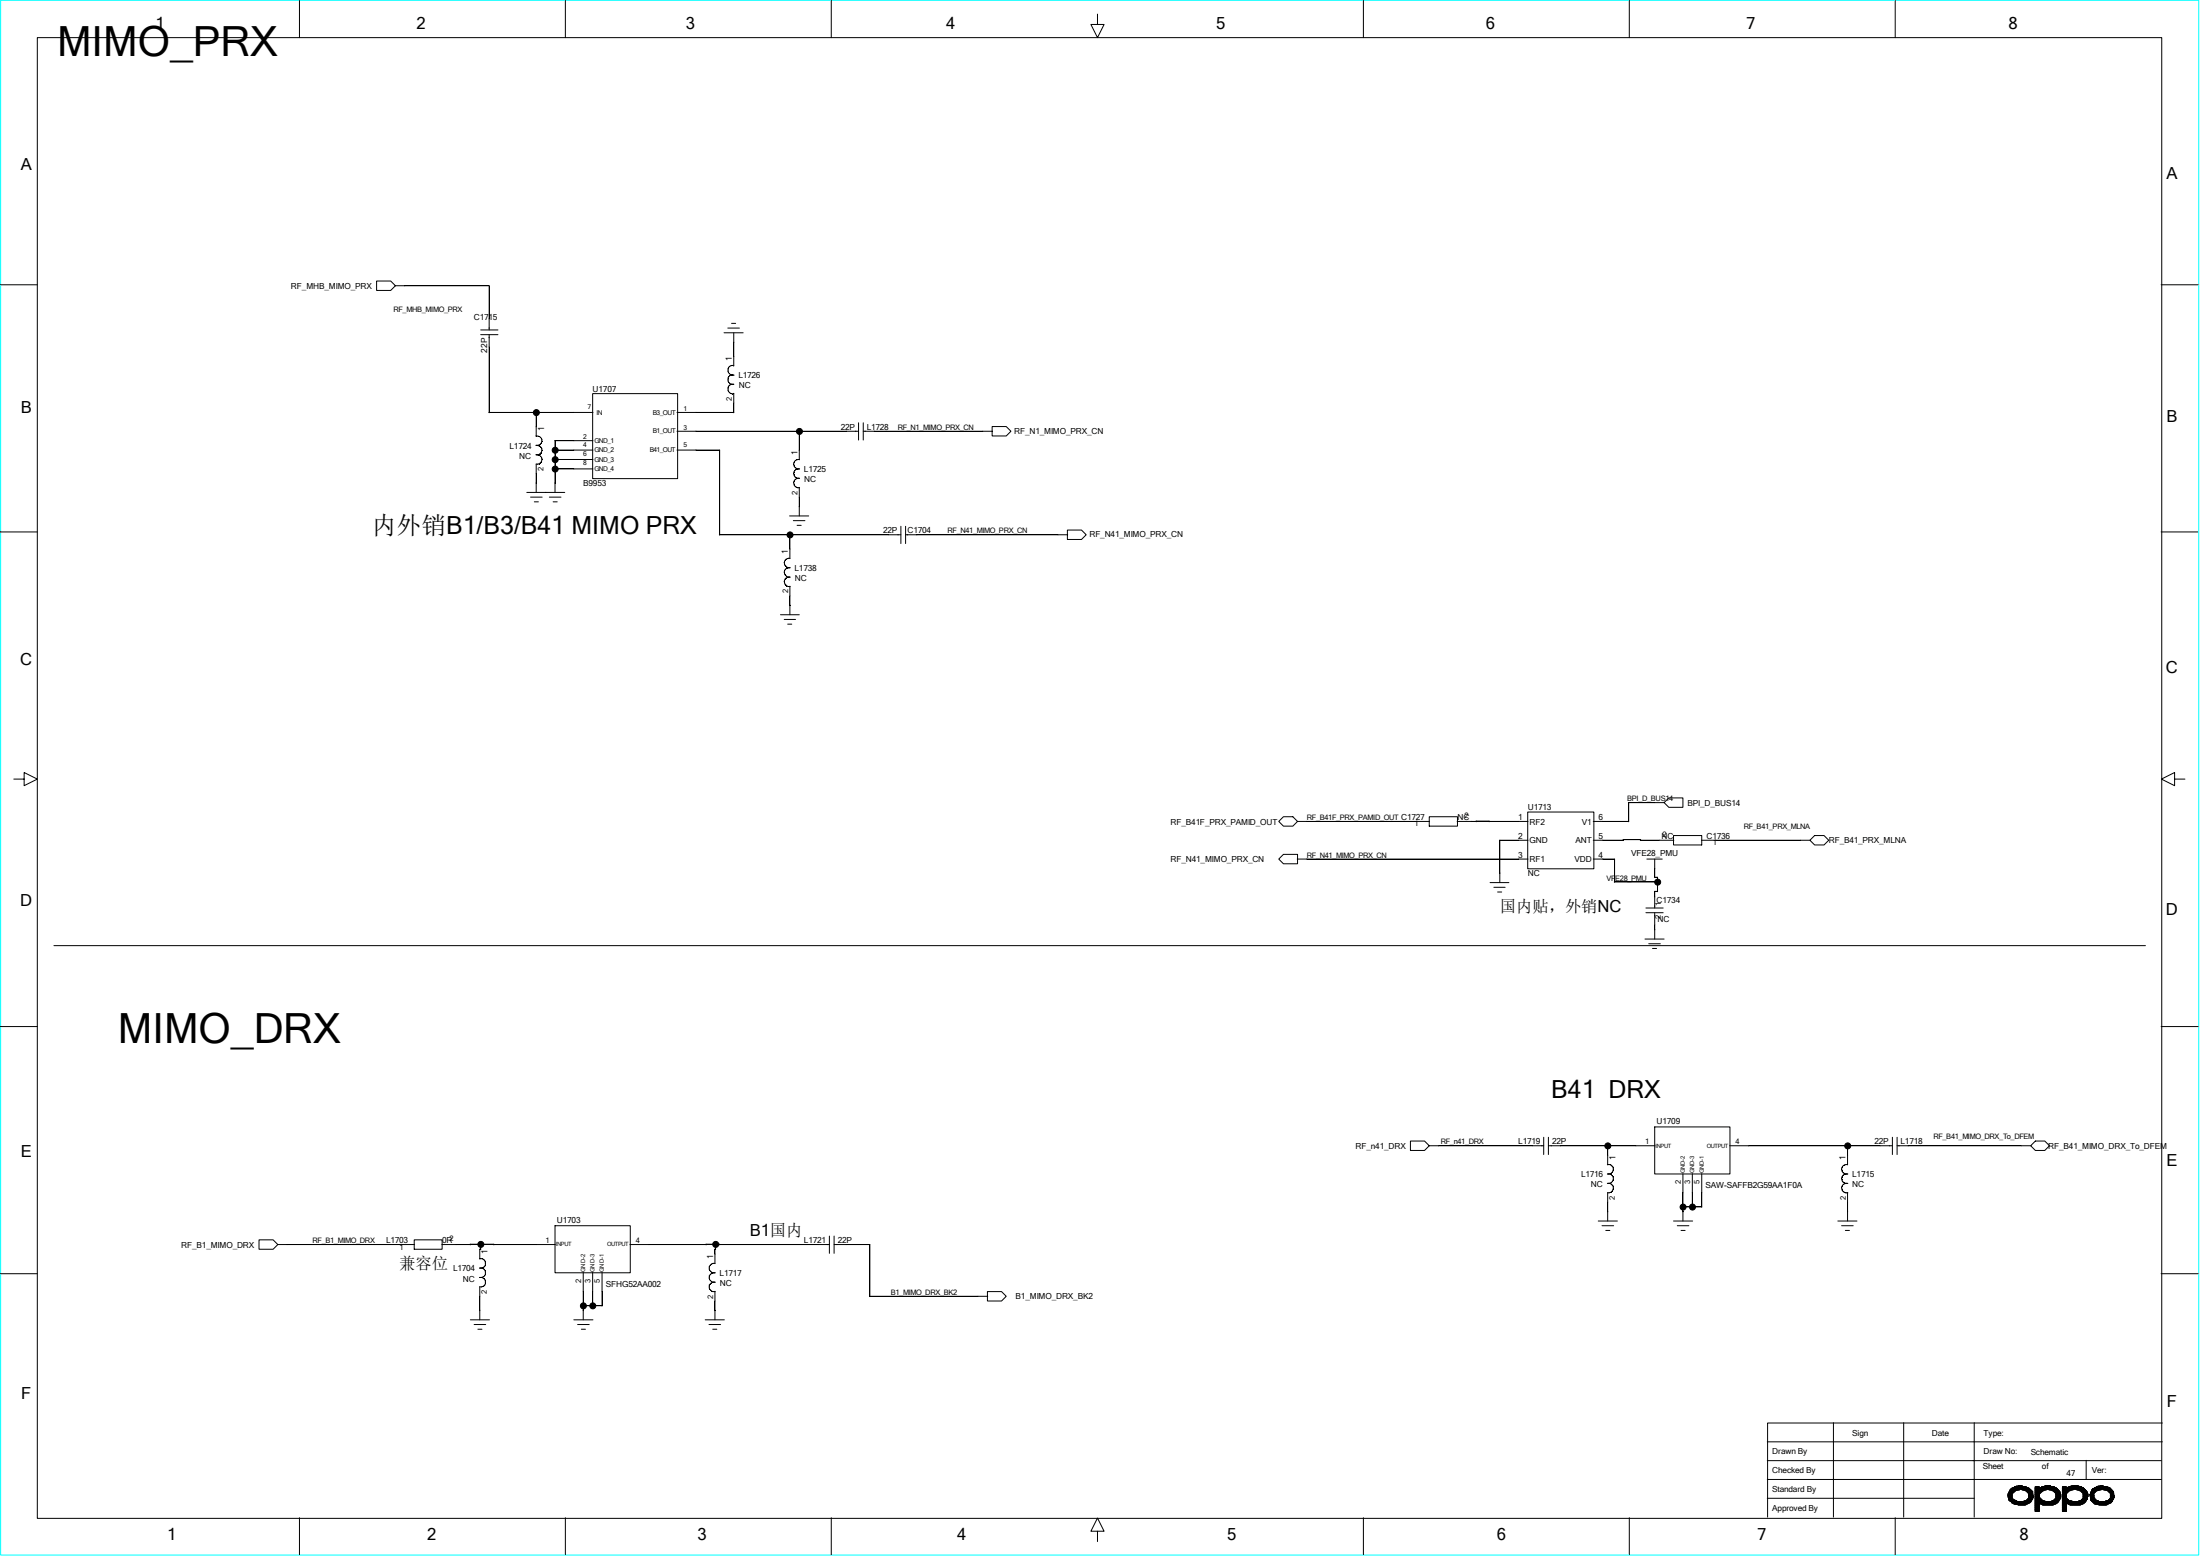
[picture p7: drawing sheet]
<svg xmlns="http://www.w3.org/2000/svg" width="297mm" height="210mm" viewBox="0 0 297 210" stroke-linecap="round" stroke-linejoin="round" font-family="sans-serif">
<path d="M.1 0h296.7v209.9h-296.7z" fill="none" stroke="#0ff" stroke-width=".14"/>
<g fill="none" stroke="#000" stroke-width=".14">
<path d="M5 5.1h286.8v199.8h-286.8zM40.4 .1v5M76.3 .1v5M112.2 .1v5M148.2 1.9v1.4h.9l-.9 1.8-.9-1.8h.9M184.1 .1v5M220 .1v5M255.9 .1v5M0 38.4h5M50.8 37.9h1.9l.7 .7-.7 .6h-1.9zM53.3 38.6h12.7v5.9M291.8 38.4h5"/>
<path d="M64.9 45.2h2.3M64.9 44.5h2.3M66 55.7h14.1M66 45.2v10.5M72.3 58.8a.77 .77 0 0 1 .9 .6M72.4 55.7v3.2M73.2 59.3a.67 .67 0 0 1-.6 .8M74.9 59.5h5.2M74.9 59.5v7M80 53.1h11.5v11.5h-11.5zM91.4 58.2h24.5M91.4 55.7h7.7"/>
<path d="M97.7 44.9h2.6M98.3 44.3h1.5M98.3 50.1a.67 .67 0 0 0 .8 .5M98.3 51.4l.3 .4 .5 .1h-.3M98.3 52.7l.3 .4h.5M98.8 43.6h.5M98.8 51.9a.62 .62 0 0 0-.5 .4v.4M99.1 44.9v4.5M99.1 53.1v2.6M99.1 49.4a.6 .6 0 0 0-.8 .3v.5M99.1 50.6a.6 .6 0 0 0-.8 .4v.4M107.9 58.2v3.9"/>
<path d="M115.9 57.1v2.3M116.5 58.2h17.5M116.5 57.1v2.3M133.9 57.6h1.9l.7 .6-.7 .6h-1.9zM0 71.8h5M71.1 66.5h5.1M71.6 67.1h1.6M72.1 67.7h.6M72.3 60.1h.3M72.3 61.4h.3M72.4 62.6v3.9M72.4 62.7h.2"/>
<path d="M72.5 60.1a.63 .63 0 0 1 .7 .5M72.5 61.4a.63 .63 0 0 1 .7 .5M73.2 60.6a.67 .67 0 0 1-.6 .8M73.2 61.8a.67 .67 0 0 1-.6 .9M74.2 67.1h1.5M74.7 67.7h.5M74.9 62h5.2M74.9 60.7h5.2M74.9 63.3h5.2M91.4 60.7h5.8v11.5M97.1 72.2h24.5M106.4 75.4h.2"/>
<path d="M106.5 75.4a.65 .65 0 0 0-.6 .7 .65 .65 0 0 0 .8 .5M106.5 76.6a.65 .65 0 0 0-.6 .8 .65 .65 0 0 0 .8 .5M106.5 77.9a.65 .65 0 0 0-.6 .7 .65 .65 0 0 0 .8 .6M106.6 69.6h2.6M106.6 72.2v3.2M106.6 79.1v3.9M107.1 70.3h1.6M107.6 70.9h.6M107.7 62h.2M107.7 62a.65 .65 0 0 0-.5 .8 .65 .65 0 0 0 .7 .5M107.7 63.3a.65 .65 0 0 0-.5 .7 .65 .65 0 0 0 .7 .6M107.7 64.6a.65 .65 0 0 0-.5 .7 .65 .65 0 0 0 .7 .5"/>
<path d="M107.9 65.8v3.8M121.6 71v2.4M122.3 72.2h21.8M122.3 71v2.4M144.1 71.5h1.9l.6 .7-.6 .6h-1.9zM291.8 71.8h5M105.4 83h2.5M105.9 83.6h1.5M106.3 84.2h.6M1.9 105.2h1.4v-.9l1.7 .9-1.7 .8v-.8M172.6 116l.7-.7h1.9v1.3h-1.9zM172.6 110.9l.7-.7h1.2l.7 .7-.7 .6h-1.2z"/>
<path d="M175.1 116h31.2M175.1 110.9h17.9M193 110.2h3.8v1.3h-3.8zM196.7 110.9h2.6M199.3 110.8h1.7v.1M199.3 110.8v.1M201 110.9h5.3M201.2 119.1h2.5M201.7 119.8h1.5M202.4 113.4h3.9M202.5 113.4v5.7M206.2 109.6h9v7.7h-9z"/>
<path d="M215.1 113.4h4.1M215.1 116h2.9v3.1M215.1 110.9h4.8M217.9 119h5.9M219.1 113.3h2.4v.2M219.2 113.3v.2M219.8 108.3h4.9M219.9 108.3v2.6M221.4 113.4h4.6M222.3 116h2.1M223.4 118.4h.4v2M223.4 116v2.4"/>
<path d="M224.7 108.3l.6-.6h1.9v1.3h-1.9zM225.9 112.8h3.8v1.2h-3.8zM229.7 113.4h14.7M245 112.8h1.3l.6 .6-.6 .6h-1.3l-.7-.6zM293.6 105.2v-.9l-1.8 .9 1.8 .8v-.8h1.4M0 138.6h5M7.3 127.6h282.3M202.2 120.4h.5M222.1 126.7h2.6M222.2 123.2h2.3M222.2 122.6h2.3M222.6 127.4h1.6"/>
<path d="M223.1 128h.5M223.4 120.3h.4M223.4 120.3v2.3M223.4 123.2v3.5M291.8 138.6h5M190.4 154h1.9l.7 .6-.7 .7h-1.9zM192.9 154.6h15.5M208.4 153.5v2.3M209 154.6h14.4M209 153.5v2.3M217 157.2a.67 .67 0 0 1 .8 .5M217 158.5a.67 .67 0 0 1 .8 .5"/>
<path d="M217 159.7a.67 .67 0 0 1 .8 .5M217 154.6v2.6M217.8 157.6v.4a.62 .62 0 0 1-.6 .5M217.8 158.9v.4a.62 .62 0 0 1-.6 .4M223.4 152.1h10.2v6.4h-10.2zM227.2 158.4v6.4M228.5 158.4v4.5M229.7 158.4v4.5M233.5 154.6h22M249.2 157.2h.2M249.2 157.2a.65 .65 0 0 0-.6 .8 .65 .65 0 0 0 .9 .5M249.2 158.5a.65 .65 0 0 0-.6 .7 .65 .65 0 0 0 .9 .5"/>
<path d="M249.2 159.7a.65 .65 0 0 0-.6 .8 .65 .65 0 0 0 .9 .5M249.4 154.6v2.6M255.5 153.5v2.3M256.1 154.6h18.1M256.1 153.5v2.3M274.2 154.6l.6-.6h1.3l.6 .6-.6 .7h-1.3zM0 171.9h5M35 167.3h1.9l.6 .7-.6 .6h-1.9zM37.5 168h18.5M55.9 167.3h3.8v1.3h-3.8zM59.6 168h3.9M63.5 167.9h3.2v.1"/>
<path d="M63.5 178.1h2.6M63.5 167.9v.1M64 178.8h1.6M64.5 179.4h.6M64.7 171.2a.67 .67 0 0 1 .8 .5M64.7 169.9a.67 .67 0 0 1 .8 .5M64.7 172.4a.67 .67 0 0 1 .8 .5M64.7 168.6h.2M64.8 168.6v1.3M64.8 173.7v4.4M64.8 173.7h.2M64.9 167.9v.8"/>
<path d="M65.5 170.3v.4a.62 .62 0 0 1-.5 .5M65.5 171.6v.4a.62 .62 0 0 1-.5 .4M65.5 172.9v.4a.62 .62 0 0 1-.5 .4M66.6 168h8.4M74.9 165.4h10.2v6.4h-10.2zM77.5 178.1h2.6M78 178.8h1.5M78.5 179.4h.5M78.7 176.2h2.6M78.7 171.7v6.4M80 171.7v4.6M81.3 171.7v4.6"/>
<path d="M85 168h10.3M95.2 178.1h2.6M95.3 167.9h1.9v.1M95.3 167.9v.1M95.7 178.8h1.6M95.8 171.3a.67 .67 0 0 0 .8 .5M95.8 172.6a.67 .67 0 0 0 .8 .5M95.8 173.8a.67 .67 0 0 0 .8 .5M96.2 179.4h.6M96.3 170.5h.2M96.3 170.5l-.2 .1a.7 .7 0 0 0-.3 .7M96.3 171.8h-.2a.7 .7 0 0 0-.3 .8"/>
<path d="M96.3 173.1l-.5 .3v.5M96.5 168.6h.1M96.5 168.6v2M96.5 174.3v3.8M96.6 167.9v.8M97.1 168h14.9M112 166.8v2.4M112.6 168h4.8v7M112.6 166.8v2.4M117.4 175h15.9M133.3 174.3h1.9l.6 .7-.6 .6h-1.9zM215.8 164.8h2.6"/>
<path d="M216.3 165.4h1.5M216.8 166.1h.5M217 161h.3M217 161v3.8M217.8 160.2v.4a.62 .62 0 0 1-.6 .4M225.9 164.8h2.6M226.4 165.4h1.6M226.9 166.1h.6M227.2 162.9h2.5M248.1 164.8h2.6M248.6 165.4h1.6M249.1 166.1h.6"/>
<path d="M249.4 161v3.8M291.8 171.9h5M238.6 194.6h53.3M238.6 199.7h53.2M238.6 197.1h53.2M247.5 192v12.8M257 192v12.8M266.5 192v12.8M281.6 197.1v2.6M291.9 192.1h-53.3v12.7M40.4 204.9v4.9M76.3 204.9v4.9"/>
<path d="M112.2 204.9v4.9M148.2 206.7h.9l-.9-1.8-.9 1.8h.9v1.4M184.1 204.9v4.9M220 204.9v4.9M238.6 202.2h27.9M255.9 204.9v4.9M271.1 201.6h.6M271.1 201.7h.5M271.1 201.8h.5M271.1 202h.5M271.1 202.1h.5M271.2 202.2h.4"/>
<path d="M271.2 201.3h.8M271.2 202.4h.7M271.2 202.5h.8M271.2 201.5v1M271.2 201.4v.8M271.3 202.6h.8M271.4 201.2v1.4h.6v.4v-.6M271.4 201.2v1.3M271.4 201h2.5M271.5 201v1.6v-1.5v.1M271.5 202.2v.4h.7M271.5 201a2.22 2.22 0 0 1 2.9 .3l.1 .8a1.54 1.54 0 0 1-1.7 1l-.9-.1-.7-.5-.1-.8z"/>
<path d="M271.6 201.6l.5-.4 .7-.2 .7 .2 .4 .4v.6a1.54 1.54 0 0 1-2.3 0zM271.6 200.9v1.8M271.6 200.8h2.2M271.7 200.8v.7M271.7 202.3v.6M271.9 202.5v.5h1.9M271.9 200.8v.7h-.7M272 200.7v.5M272 200.7h1.4M272.1 200.7v.5h-.8M272.1 202.6v.4M272.2 200.7v.4"/>
<path d="M272.2 202.6v.4M272.2 200.6h.8M272.4 200.7v.4M272.4 202.7v.4M272.5 203.1h1M272.5 200.5v.6M272.5 202.7v.4M272.6 200.5v.6h-1.3M272.6 202.7v.4M272.8 200.5v.5M272.8 202.7v.4M272.9 200.5v.5"/>
<path d="M272.9 202.7v.4M273 200.5v.6h1.2M273 202.7v.4M273.1 200.7v.4M273.1 202.7v.4M273.3 200.7v.4M273.3 202.6v.5M273.3 202.6h1M273.4 200.7v.4M273.4 202.6v.5M273.4 201.2h.9M273.5 202.6v.4v-.4"/>
<path d="M273.5 200.7v.5M273.6 201.3h.8M273.6 200.8v.5M273.6 202.4v.6h-1.5M273.7 201.5h.7M273.8 200.8v.7M273.8 202.3v.6M273.9 202.2h.5M273.9 201.6h.5M273.9 201.7h.5M273.9 201.8h.6M273.9 202h.6"/>
<path d="M273.9 202.1h.6M273.9 200.8v.8M273.9 202.2v.7M274 200.9v2h-2.4M274.2 201v1.7h-2.6M274.3 201.2v1.3h-.7M274.4 201.3v1.1h-.7M274.7 202.2h.7M274.7 201h3M274.7 201.2h1.2M274.7 201.6h.6M274.7 201.7h.6"/>
<path d="M274.7 201.8h.6M274.7 202h.6M274.7 202.1h.6M274.7 202.4h.8M274.7 202.5h1M274.7 202.6h1.1M274.7 203h.6M274.7 203.1h.6M274.7 200.8h2.9M274.7 200.7h.6M274.7 203.2h.6M274.7 203.4h.6"/>
<path d="M274.7 203.5h.6M274.7 203.6h.6M274.7 203.8h.6M274.7 203.9h.6M274.8 200.7h.5v.3v-.2l.9-.2h.6l.3 .1a1.21 1.21 0 0 1 1 .9 1.21 1.21 0 0 1-.4 1.3 2.25 2.25 0 0 1-1.4 .2 .83 .83 0 0 1-.9-.2h-.1v1.1h-.5zM274.8 200.7v3.3M274.9 200.7v3.3M275 200.7v3.3M275.2 200.7v3.3M275.3 200.7v3.3h-.6M275.3 201.6l.5-.4 .6-.2 .8 .2 .4 .4v.6a1.54 1.54 0 0 1-2.3 0zM275.4 200.8v.8"/>
<path d="M275.4 202.2v.7M275.5 203h2.1M275.5 200.8v.7h-.8M275.5 202.3v.7M275.6 200.7h1.7M275.7 200.7v.6h-1M275.7 202.4v.6M275.8 200.7v.5M275.8 202.6v.5M275.9 200.7v.4M275.9 202.6v.5M276.1 200.5v.6"/>
<path d="M276.1 202.6v.5M276.1 200.6h.7M276.2 200.5v.6h-1.5M276.2 202.7v.4M276.3 200.5v.6M276.3 202.7v.4M276.4 200.5v.5M276.4 202.7v.4M276.6 200.5v.6M276.6 202.7v.4M276.6 201.1h1.2M276.7 200.5v.6"/>
<path d="M276.7 202.7v.4M276.8 200.5v.6M276.8 202.7v.4M276.9 200.7v.4M276.9 202.6v.5M277 201.2h1M277 202.6h.8M277.1 200.7v.4M277.1 202.6v.5M277.2 200.7v.5M277.2 202.6v.5h-1.4M277.3 201.3h.8"/>
<path d="M277.3 202.5h.7M277.3 200.7v.6M277.3 202.4v.6M277.4 201.5h.7M277.5 200.8v.7M277.5 202.3v.7M277.5 202.2h.7M277.5 201.6h.6M277.5 201.7h.7M277.5 201.8h.7M277.5 202.1h.7M277.6 200.8v.8"/>
<path d="M277.6 202.2v.7M277.7 200.9v2h-3M277.8 201v1.7h-3.1M278 201.2v1.4M278.1 201.3v1.1h-.7M278.2 201.8v.2h-.7M278.4 202.2h.6M278.4 201h3M278.4 201.2h1.1M278.4 201.6h.6M278.4 201.7h.6M278.4 201.8h.6"/>
<path d="M278.4 202h.6M278.4 202.1h.6M278.4 202.4h.7M278.4 202.5h.8M278.4 202.6h1.1M278.4 203h.6M278.4 203.1h.6M278.4 200.8h2.9M278.4 200.7h.6M278.4 203.2h.6M278.4 203.4h.6M278.4 203.5h.6"/>
<path d="M278.4 203.6h.6M278.4 203.8h.6M278.4 203.9h.6M278.5 200.7h.5v.3v-.2h.1a2.02 2.02 0 0 1 2.4 .3l.1 .2a.49 .49 0 0 1 .2 .8 1.18 1.18 0 0 1-1.6 1h-.2a.83 .83 0 0 1-.9-.2h-.1v1.1h-.5zM278.5 200.7v3.3M278.6 200.7v3.3M278.7 200.7v3.3M278.8 200.7v3.3M279 200.7v3.3h-.6M279.1 200.8v.7h-.7M279.1 202.3v.6M279.2 203h2.1"/>
<path d="M279.2 200.7v.6h-.8M279.2 202.4v.6M279.3 200.7h1.7M279.4 200.7v.5M279.4 202.6v.4M279.4 201.2l.7-.2 .8 .2 .4 .4v.6a1.54 1.54 0 0 1-2.3 0v-.6zM279.5 200.7v.4M279.5 202.6v.5M279.6 200.5v.6M279.6 202.6v.5M279.7 200.5v.6h-1.3M279.7 202.6v.5"/>
<path d="M279.9 200.5v.6M279.9 202.7v.4M280 200.5v.5M280 202.7v.4M280.1 200.5v.5M280.1 202.7v.4M280.2 200.5v.5M280.2 202.7v.4M280.3 201.1h1.2M280.4 200.5v.6M280.4 202.7v.4M280.5 200.5v.6"/>
<path d="M280.5 202.7v.4M280.6 200.5v.6M280.6 202.6v.5M280.7 201.2h.9M280.8 200.7v.4M280.8 202.6v.5M280.8 202.6h.7M280.9 200.7v.5M280.9 202.6v.5h-1.5M281 201.3h.8M281 202.5h.6M281 200.7v.6"/>
<path d="M281 202.4v.6M281.1 201.5h.7M281.1 200.8v.7M281.1 202.3v.7M281.2 202.2h.6M281.2 201.6h.7M281.2 201.7h.7M281.2 201.8h.7M281.2 202h.7M281.2 202.1h.6M281.3 200.8v2.1M281.4 200.9v2h-3"/>
<path d="M281.5 201v1.7h-3.1M281.6 201.2v1.4M281.8 201.3v1.1h-.7M282.1 201.7h.6M282.2 201.8h.5M282.2 202h.5M282.2 202.2h.5M282.2 201.6h.5M282.2 202.4h.6M282.3 201.3v1.2h.7M282.3 202.1h.4M282.4 201.2h.8"/>
<path d="M282.4 202.6h.8M282.4 201v1.6M282.5 201h2.4M282.5 200.9v1.8M282.5 201a2.06 2.06 0 0 1 2.8 .3l.2 .8-.4 .6-.8 .4-1.5-.1-.5-.5-.1-.8zM282.6 202.9h2.4M282.7 200.9v2M282.7 200.8h2.1M282.8 200.8v.7h-.6M282.8 202.2v.8M282.9 200.8v.5h-.5M282.9 202.3v.7"/>
<path d="M283 200.7h1.3M283 201.2l.8-.2 .8 .2 .3 .4v.6a1.54 1.54 0 0 1-2.2 0v-.6zM283 200.7v.5M283 202.4v.6M283.2 200.7v.4M283.2 202.6v.4M283.3 200.6h.6M283.3 200.7v.4M283.3 202.6v.5M283.4 200.7v.4M283.4 202.7v.4M283.5 200.5v.6h-1"/>
<path d="M283.5 202.7v.4M283.7 200.5v.6M283.7 202.7v.4M283.8 200.5v.5M283.8 202.7v.4M283.9 200.5v.6M283.9 202.7v.4M284 201.1h1.1M284.1 200.7v.4M284.1 202.7v.4M284.2 200.7v.4M284.2 202.7v.4"/>
<path d="M284.3 200.7v.4M284.3 202.6v.5M284.4 200.7v.4M284.4 202.6v.5h-1M284.5 201.2h.7M284.6 200.7v.5M284.6 202.6v.4h-1.9M284.6 201.3h.7M284.6 202.5h.6M284.7 200.8v.5M284.7 202.4v.6M284.8 201.5h.5"/>
<path d="M284.8 200.8v.7M284.8 202.3v.6M284.9 202.2h.4M284.9 201.6h.4M284.9 201.7h.4M284.9 201.8h.6M284.9 202h.6M284.9 202.1h.6M284.9 200.9v2M285.1 201v1.7h-2.6M285.2 201.2v1.4h-.9M285.3 201.3v1.1h-.5"/>
<circle cx="72.4" cy="55.7" r=".4"/>
<circle cx="107.9" cy="58.2" r=".4"/>
<circle cx="75" cy="62" r=".4"/>
<circle cx="75" cy="60.8" r=".4"/>
<circle cx="75" cy="63.3" r=".4"/>
<circle cx="106.7" cy="72.2" r=".4"/>
<circle cx="223.8" cy="119.1" r=".4"/>
<circle cx="217.1" cy="154.7" r=".4"/>
<circle cx="249.4" cy="154.7" r=".4"/>
<circle cx="64.9" cy="168" r=".4"/>
<circle cx="78.8" cy="176.3" r=".4"/>
<circle cx="80" cy="176.3" r=".4"/>
<circle cx="96.6" cy="168" r=".4"/>
<circle cx="227.2" cy="162.9" r=".4"/>
<circle cx="228.5" cy="162.9" r=".4"/>
</g>
<g fill="#000">
<path d="M72.4 55.7v1.9z" fill-rule="evenodd"/>
<path d="M74.9 59.5v1.2z" fill-rule="evenodd"/>
<path d="M99.1 54.4v1.3z" fill-rule="evenodd"/>
<path d="M99.1 46.2v1.9z" fill-rule="evenodd"/>
<path d="M72.4 63.9v1.3z" fill-rule="evenodd"/>
<path d="M74.9 63.3v1.9z" fill-rule="evenodd"/>
<path d="M74.9 60.7v1.3z" fill-rule="evenodd"/>
<path d="M74.9 62v1.3z" fill-rule="evenodd"/>
<path d="M106.6 72.2v1.9z" fill-rule="evenodd"/>
<path d="M107.9 67.1v1.3z" fill-rule="evenodd"/>
<path d="M106.6 80.4v1.3z" fill-rule="evenodd"/>
<path d="M198.7 110.9h.6z" fill-rule="evenodd"/>
<path d="M199.3 110.8h1.7z" fill-rule="evenodd"/>
<path d="M216.4 116h1.6z" fill-rule="evenodd"/>
<path d="M219.2 113.3v.1z" fill-rule="evenodd"/>
<path d="M221.5 113.3v.1z" fill-rule="evenodd"/>
<path d="M223.4 117.2v1.2z" fill-rule="evenodd"/>
<path d="M223.4 118.4h.4z" fill-rule="evenodd"/>
<path d="M223.8 118.4v.6z" fill-rule="evenodd"/>
<path d="M223.8 119v1.3z" fill-rule="evenodd"/>
<path d="M223.4 124.8v.7z" fill-rule="evenodd"/>
<path d="M223.4 120.3v.7z" fill-rule="evenodd"/>
<path d="M223.4 120.3h.4z" fill-rule="evenodd"/>
<path d="M217 154.6v1.3z" fill-rule="evenodd"/>
<path d="M249.4 154.6v1.3z" fill-rule="evenodd"/>
<path d="M61.6 168h1.9z" fill-rule="evenodd"/>
<path d="M64.8 175v1.9z" fill-rule="evenodd"/>
<path d="M63.5 167.9h1.4z" fill-rule="evenodd"/>
<path d="M64.9 167.9v.7z" fill-rule="evenodd"/>
<path d="M64.8 168.6h.1z" fill-rule="evenodd"/>
<path d="M64.9 167.9h1.8z" fill-rule="evenodd"/>
<path d="M78.7 174.3v1.9z" fill-rule="evenodd"/>
<path d="M78.7 176.2v.7z" fill-rule="evenodd"/>
<path d="M80 174.3v1.9z" fill-rule="evenodd"/>
<path d="M78.7 176.2h1.3z" fill-rule="evenodd"/>
<path d="M81.3 174.3v1.9z" fill-rule="evenodd"/>
<path d="M80 176.2h1.3z" fill-rule="evenodd"/>
<path d="M96.5 175.6v1.3z" fill-rule="evenodd"/>
<path d="M96.5 168.6v.6z" fill-rule="evenodd"/>
<path d="M95.3 167.9h1.3z" fill-rule="evenodd"/>
<path d="M96.5 168.6h.1z" fill-rule="evenodd"/>
<path d="M96.6 167.9v.7z" fill-rule="evenodd"/>
<path d="M96.6 167.9h.6z" fill-rule="evenodd"/>
<path d="M217 162.3v1.2z" fill-rule="evenodd"/>
<path d="M227.2 162.9v.6z" fill-rule="evenodd"/>
<path d="M227.2 161v1.9z" fill-rule="evenodd"/>
<path d="M227.2 162.9h1.3z" fill-rule="evenodd"/>
<path d="M228.5 161v1.9z" fill-rule="evenodd"/>
<path d="M229.7 161v1.9z" fill-rule="evenodd"/>
<path d="M228.5 162.9h1.2z" fill-rule="evenodd"/>
<path d="M249.4 162.3v1.2z" fill-rule="evenodd"/>
<circle cx="72.4" cy="55.7" r=".41"/>
<circle cx="107.9" cy="58.2" r=".41"/>
<circle cx="75" cy="62" r=".41"/>
<circle cx="75" cy="63.3" r=".41"/>
<circle cx="75" cy="60.8" r=".41"/>
<circle cx="106.7" cy="72.2" r=".41"/>
<circle cx="223.8" cy="119.1" r=".41"/>
<circle cx="217.1" cy="154.7" r=".41"/>
<circle cx="249.4" cy="154.7" r=".41"/>
<circle cx="64.9" cy="168" r=".41"/>
<circle cx="78.8" cy="176.3" r=".41"/>
<circle cx="80" cy="176.3" r=".41"/>
<circle cx="96.6" cy="168" r=".41"/>
<circle cx="227.2" cy="162.9" r=".41"/>
<circle cx="228.5" cy="162.9" r=".41"/>
</g>
<g font-size="5.6">
<text x="7.7" y="7.5">MIMO_PRX</text>
<text x="15.9" y="140.8">MIMO_DRX</text>
</g>
<text font-size="3.4" x="209.4" y="148.2">B41 DRX</text>
<text font-size="3.3" x="50.2" y="72.1">内外销B1/B3/B41 MIMO PRX</text>
<g font-size="2.2">
<text x="21" y="3.9">1</text>
<text x="56.2" y="3.9">2</text>
<text x="92.6" y="3.9">3</text>
<text x="127.7" y="3.9">4</text>
<text x="164.2" y="3.9">5</text>
<text x="200.6" y="3.9">6</text>
<text x="235.8" y="3.9">7</text>
<text x="271.1" y="3.9">8</text>
<text x="2.8" y="22.9">A</text>
<text x="292.5" y="24.1">A</text>
<text x="2.8" y="55.8">B</text>
<text x="292.5" y="57">B</text>
<text x="2.7" y="89.7">C</text>
<text x="292.4" y="90.8">C</text>
<text x="2.7" y="122.3">D</text>
<text x="202.5" y="123.1">国内贴，外销NC</text>
<text x="292.4" y="123.5">D</text>
<text x="2.8" y="156.2">E</text>
<text x="292.5" y="157.4">E</text>
<text x="101.2" y="166.9">B1国内</text>
<text x="53.9" y="171.3">兼容位</text>
<text x="2.8" y="188.8">F</text>
<text x="292.5" y="189.9">F</text>
<text x="22.6" y="207.9">1</text>
<text x="57.7" y="207.9">2</text>
<text x="94.1" y="207.9">3</text>
<text x="129.2" y="207.9">4</text>
<text x="165.7" y="207.9">5</text>
<text x="202.1" y="207.9">6</text>
<text x="237.2" y="207.9">7</text>
<text x="272.6" y="207.9">8</text>
</g>
<g font-size="1.1">
<text x="39.3" y="39">RF_MHB_MIMO_PRX</text>
<text x="64" y="43.1">C1715</text>
<text x="65.8" y="47.6" transform="rotate(-90 65.8 47.6)">22P</text>
<text x="80" y="52.9">U1707</text>
<text x="98.8" y="48.7" transform="rotate(-90 98.8 48.7)">1</text>
<text x="99.7" y="51.1">L1726</text>
<text x="99.7" y="52.4">NC</text>
<text x="73.4" y="58.2" transform="rotate(-90 73.4 58.2)">1</text>
<text x="113.5" y="58">22P</text>
<text x="117" y="58">L1728</text>
<text x="136.9" y="58.5">RF_N1_MIMO_PRX_CN</text>
<text x="68.8" y="60.5">L1724</text>
<text x="70.1" y="61.9">NC</text>
<text x="78.7" y="65.6">B9953</text>
<text x="107.7" y="61.4" transform="rotate(-90 107.7 61.4)">1</text>
<text x="108.5" y="63.7">L1725</text>
<text x="108.6" y="65.1">NC</text>
<text x="119.2" y="72">22P</text>
<text x="122.5" y="72">C1704</text>
<text x="106.4" y="74.7" transform="rotate(-90 106.4 74.7)">1</text>
<text x="107.3" y="77">L1738</text>
<text x="147.1" y="72.5">RF_N41_MIMO_PRX_CN</text>
<text x="107.3" y="78.4">NC</text>
<text x="158" y="111.3">RF_B41F_PRX_PAMID_OUT</text>
<text x="196.8" y="110.7">NC</text>
<text x="205" y="110.7">1</text>
<text x="205" y="113.2">2</text>
<text x="206.2" y="109.4">U1713</text>
<text x="206.5" y="111.3">RF2</text>
<text x="206.5" y="113.8">GND</text>
<text x="212.7" y="113.8">ANT</text>
<text x="213.6" y="111.3">V1</text>
<text x="215.8" y="113.2">5</text>
<text x="215.8" y="110.7">6</text>
<text x="224.3" y="113.2">NC</text>
<text x="227.8" y="108.8">BPI_D_BUS14</text>
<text x="230.4" y="113.2">C1736</text>
<text x="246.9" y="113.8">RF_B41_PRX_MLNA</text>
<text x="158" y="116.4">RF_N41_MIMO_PRX_CN</text>
<text x="205" y="115.7">3</text>
<text x="206.2" y="118.3">NC</text>
<text x="206.5" y="116.4">RF1</text>
<text x="212.6" y="116.4">VDD</text>
<text x="215.8" y="115.7">4</text>
<text x="220.2" y="115.5">VFE28_PMU</text>
<text x="223.6" y="121.8">C1734</text>
<text x="223.8" y="124.5">NC</text>
<text x="183" y="155.1">RF_n41_DRX</text>
<text x="205" y="154.4">L1719</text>
<text x="209.5" y="154.4">22P</text>
<text x="223.6" y="151.8">U1709</text>
<text x="253.1" y="154.4">22P</text>
<text x="256.6" y="154.4">L1718</text>
<text x="276.5" y="155.1">RF_B41_MIMO_DRX_To_DFEM</text>
<text x="213.4" y="158.9">L1716</text>
<text x="214.8" y="160.3">NC</text>
<text x="218.1" y="156.5" transform="rotate(-90 218.1 156.5)">1</text>
<text x="230.3" y="160.4">SAW-SAFFB2G59AA1F0A</text>
<text x="249.2" y="156.5" transform="rotate(-90 249.2 156.5)">1</text>
<text x="250.1" y="160.3">NC</text>
<text x="250.1" y="158.9">L1715</text>
<text x="52.1" y="167.8">L1703</text>
<text x="59.7" y="167.8">0R2</text>
<text x="75.2" y="165.1">U1703</text>
<text x="108.5" y="167.8">L1721</text>
<text x="113.1" y="167.8">22P</text>
<text x="24.5" y="168.4">RF_B1_MIMO_DRX</text>
<text x="61.2" y="171.6">L1704</text>
<text x="62.5" y="173">NC</text>
<text x="65.8" y="169.2" transform="rotate(-90 65.8 169.2)">1</text>
<text x="81.8" y="173.7">SFHG52AA002</text>
<text x="96.3" y="169.9" transform="rotate(-90 96.3 169.9)">1</text>
<text x="97.2" y="172.2">L1717</text>
<text x="97.2" y="173.6">NC</text>
<text x="137.1" y="175.4">B1_MIMO_DRX_BK2</text>
<text x="239.3" y="196.3">Drawn By</text>
<text x="250.1" y="193.8">Sign</text>
<text x="260.8" y="193.8">Date</text>
<text x="267.8" y="196.3">Draw No:</text>
<text x="267.8" y="193.8">Type:</text>
<text x="274.2" y="196.4">Schematic</text>
<text x="239.3" y="198.8">Checked By</text>
<text x="239.3" y="201.4">Standard By</text>
<text x="239.3" y="203.9">Approved By</text>
<text x="267.7" y="198.3">Sheet</text>
<text x="275.7" y="198.3">of</text>
<text x="279" y="199.2">47</text>
<text x="282.4" y="198.8">Ver:</text>
</g>
<g font-size="1">
<text x="53.1" y="42.2">RF_MHB_MIMO_PRX</text>
<text x="98.8" y="54.1" transform="rotate(-90 98.8 54.1)">2</text>
<text x="121.2" y="58">RF_N1_MIMO_PRX_CN</text>
<text x="73.4" y="63.6" transform="rotate(-90 73.4 63.6)">2</text>
<text x="107.7" y="66.8" transform="rotate(-90 107.7 66.8)">2</text>
<text x="127.9" y="72">RF_N41_MIMO_PRX_CN</text>
<text x="106.4" y="80.1" transform="rotate(-90 106.4 80.1)">2</text>
<text x="176.4" y="110.7">RF_B41F_PRX_PAMID_OUT C1727</text>
<text x="191" y="111.5">1</text>
<text x="197.7" y="110.4">2</text>
<text x="219.7" y="108.1">BPI_D_BUS14</text>
<text x="224.5" y="113">2</text>
<text x="235.4" y="111.9">RF_B41_PRX_MLNA</text>
<text x="176.4" y="115.7">RF_N41_MIMO_PRX_CN</text>
<text x="216.9" y="118.9">VFE28_PMU</text>
<text x="231.2" y="114.1">1</text>
<text x="224.2" y="124.1" transform="rotate(-90 224.2 124.1)">2</text>
<text x="224.2" y="122.3" transform="rotate(-90 224.2 122.3)">1</text>
<text x="194.5" y="154.4">RF_n41_DRX</text>
<text x="222.1" y="154.4">1</text>
<text x="234.3" y="154.4">4</text>
<text x="261" y="153.8">RF_B41_MIMO_DRX_To_DFEM</text>
<text x="218" y="161.9" transform="rotate(-90 218 161.9)">2</text>
<text x="226.9" y="159.8" transform="rotate(-90 226.9 159.8)">2</text>
<text x="228.2" y="159.8" transform="rotate(-90 228.2 159.8)">3</text>
<text x="229.4" y="159.8" transform="rotate(-90 229.4 159.8)">5</text>
<text x="249.2" y="161.9" transform="rotate(-90 249.2 161.9)">2</text>
<text x="42.2" y="167.8">RF_B1_MIMO_DRX</text>
<text x="73.7" y="167.8">1</text>
<text x="85.9" y="167.8">4</text>
<text x="53.9" y="168.7">1</text>
<text x="78.4" y="173.1" transform="rotate(-90 78.4 173.1)">2</text>
<text x="79.7" y="173.1" transform="rotate(-90 79.7 173.1)">3</text>
<text x="81" y="173.1" transform="rotate(-90 81 173.1)">5</text>
<text x="65.7" y="174.6" transform="rotate(-90 65.7 174.6)">2</text>
<text x="96.3" y="175.3" transform="rotate(-90 96.3 175.3)">2</text>
<text x="120.3" y="174.8">B1_MIMO_DRX_BK2</text>
</g>
<g font-size=".9">
<text x="78.7" y="59.3">2</text>
<text x="79.3" y="55.2">7</text>
<text x="80.3" y="59.8">GND_1</text>
<text x="80.5" y="56">IN</text>
<text x="88.1" y="56">B3_OUT</text>
<text x="88.1" y="58.5">B1_OUT</text>
<text x="92.3" y="58">3</text>
<text x="92.3" y="55.5">1</text>
<text x="78.7" y="62.8">8</text>
<text x="78.7" y="60.3">4</text>
<text x="78.7" y="61.6">6</text>
<text x="80.3" y="62.3">GND_3</text>
<text x="80.3" y="61">GND_2</text>
<text x="80.3" y="63.6">GND_4</text>
<text x="87.7" y="61">B41_OUT</text>
<text x="92.3" y="60.3">5</text>
</g>
<g font-size=".8">
<text x="223.5" y="154.9">INPUT</text>
<text x="230.4" y="154.9">OUTPUT</text>
<text x="227.5" y="158.3" transform="rotate(-90 227.5 158.3)">GND-2</text>
<text x="228.7" y="158.3" transform="rotate(-90 228.7 158.3)">GND-3</text>
<text x="230" y="158.3" transform="rotate(-90 230 158.3)">GND-1</text>
<text x="75.1" y="168.2">INPUT</text>
<text x="79" y="171.7" transform="rotate(-90 79 171.7)">GND-2</text>
<text x="80.3" y="171.7" transform="rotate(-90 80.3 171.7)">GND-3</text>
<text x="81.5" y="171.7" transform="rotate(-90 81.5 171.7)">GND-1</text>
<text x="82" y="168.2">OUTPUT</text>
</g>
</svg>
